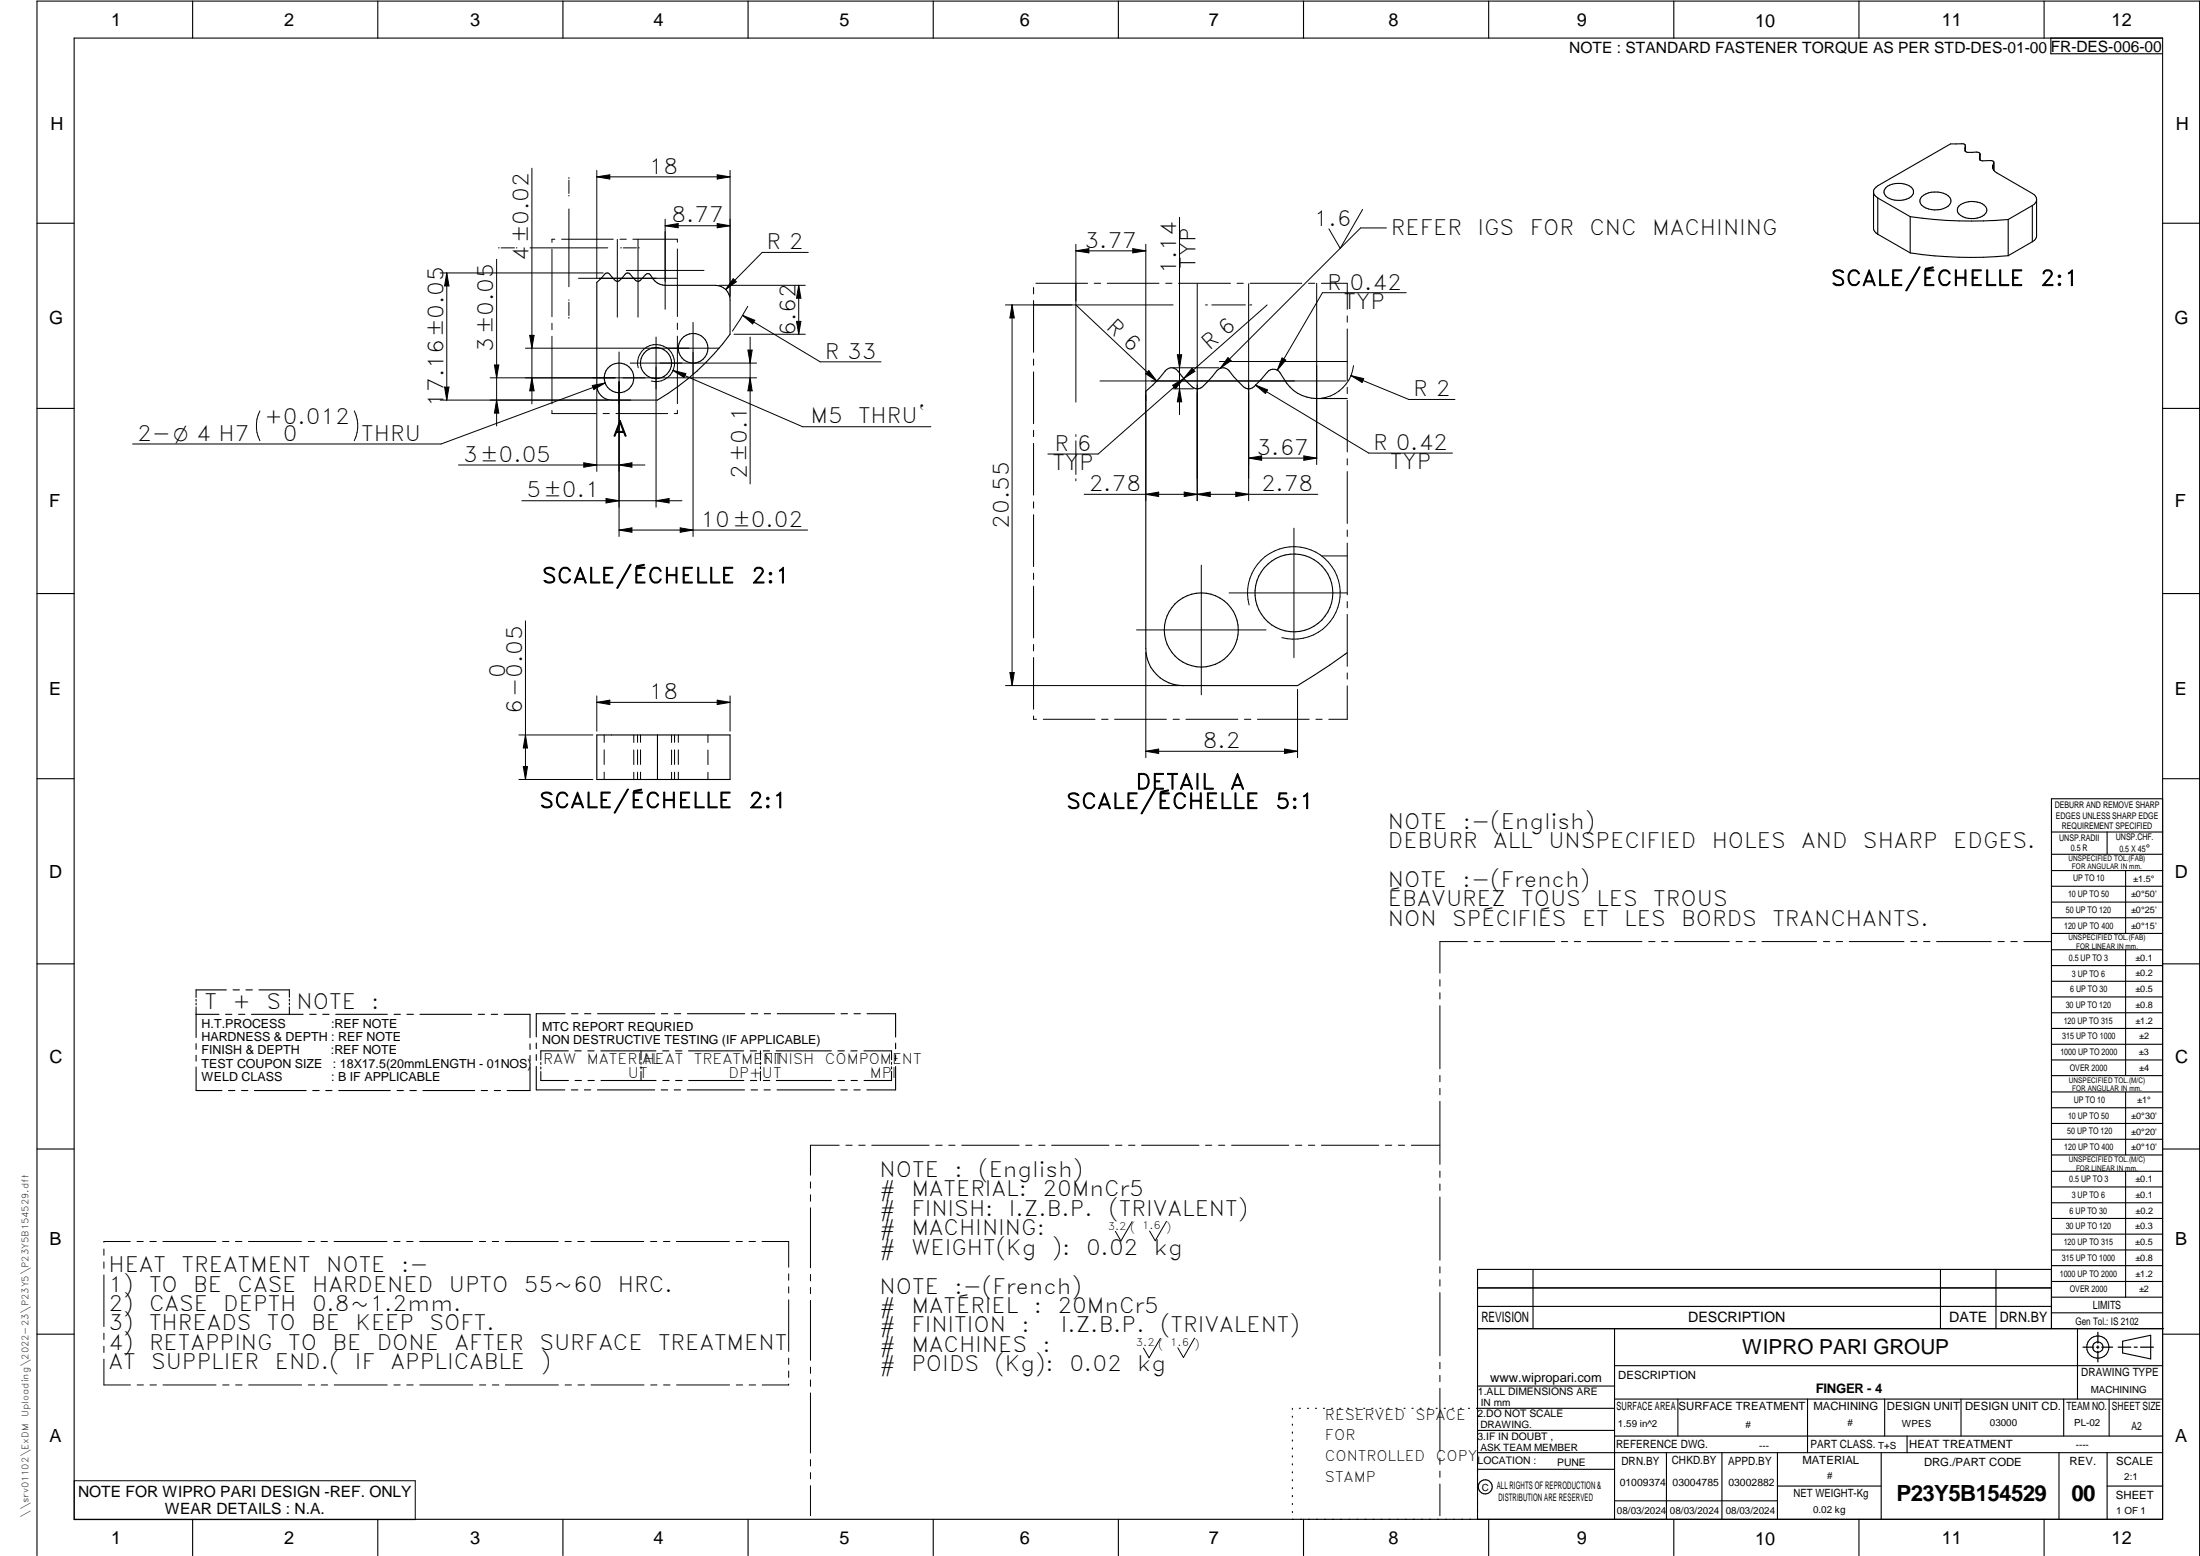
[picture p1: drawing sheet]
<svg xmlns="http://www.w3.org/2000/svg" width="594mm" height="420mm" viewBox="0 0 594 420" stroke-linecap="round" stroke-linejoin="round" font-family="sans-serif">
<g fill="none" stroke="#000" stroke-width=".3">
<path d="M20 10.3h564v400h-564zM52 .3v10M102 .3v10M152 .3v10M202 .3v10M252 .3v10M302 .3v10M352 .3v10M402 .3v10M452 .3v10M502 .3v10M552 .3v10"/>
<path d="M553.8 10.3v4.2h30.2M530.7 39.3v1.6M505.9 51.8v9.8a2.03 2.03 0 0 0 1.2 1.6M505.9 51.8a2.03 2.03 0 0 0 1.2 1.7M507.1 53.5l8.7 5M507.1 53.5v9.7M509.2 50.7a5.7 5.7 0 0 1 7.2 .2 1.71 1.71 0 0 1-.9 2.6 6.1 6.1 0 0 1-6.3-.6 1.49 1.49 0 0 1 0-2.2zM515.8 58.5a115.1 115.1 0 0 0 26.5 .8M515.8 58.5v9.8M519 53.1a6 6 0 0 1 7.5 .2 1.78 1.78 0 0 1-1 2.7 5.8 5.8 0 0 1-6.9-1 1.55 1.55 0 0 1 .4-1.9zM529 55.6a5.6 5.6 0 0 1 7.2 .2 1.68 1.68 0 0 1-.9 2.6 5.4 5.4 0 0 1-6.6-1 1.6 1.6 0 0 1 .3-1.8zM530.7 40.9a3.8 3.8 0 0 0 3 .2 .74 .74 0 0 1 1 .5"/>
<path d="M530.7 40.9v-1.5a.74 .74 0 0 0-.9-.6l-3.1 .1-19.6 11.3a2.03 2.03 0 0 0-1.2 1.6M534.7 41.6v1.6M534.7 43.2l.6 .2 2.2-.1 .7 .2 .2 .2v2.3M538.1 44.7v.7M538.1 44.7v.9l.3 .4M538.4 44l-.3 .7M538.4 46l.8 .7 9.6 5.5a1.9 1.9 0 0 1 1.1 1.6M538.4 43.9v2.1M542.3 59.3v9.7M548.8 55.5l-6.5 3.8M548.8 55.5v9.8M549.9 53.8v9.9a1.9 1.9 0 0 1-1.1 1.6"/>
<path d="M549.9 53.8a2.03 2.03 0 0 1-1.1 1.7M10 60.3h10M163.3 74a.85 .85 0 0 1 1.3 0l1.6 1.8 .7 .1 .4-.1 1.5-1.8a.85 .85 0 0 1 1.4 0l1.5 1.8 .4 .1 .7-.1 1.5-1.6a.83 .83 0 0 1 1.4 .1 4.5 4.5 0 0 0 3.9 2.7h13.6a3.9 3.9 0 0 1 3.9 4v9.3a64.9 64.9 0 0 1-19.6 17.7h-12.3a4 4 0 0 1-4-3.9v-27.9zM507.1 63.2l8.7 5.1M515.8 68.3a109.1 109.1 0 0 0 26.5 .7M548.8 65.3l-6.5 3.7M584 60.3h10M10 110.3h10M363.8 107.6h-8.2a10.1 10.1 0 0 1-8.1-4.1l-1.8-2.8a2.12 2.12 0 0 0-3.5-.2l-3.6 3.9a2.04 2.04 0 0 1-2.8 0l-2.7-2.7a3.5 3.5 0 0 0-3.1-2.4 4.2 4.2 0 0 0-2.6 2.4l-1.3 1.4a3.4 3.4 0 0 1-3.1 1.9l-.6-.2a25.7 25.7 0 0 1-4.7-5 2.06 2.06 0 0 0-3 .4l-3.4 3.8-1.9 1.7v69.4a10 10 0 0 0 10 10h31l8.6-5.5 4.8-3.4M584 110.3h10M10 160.3h10M584 160.3h10"/>
<path d="M161.2 198.5h35.9v12h-35.9zM177.5 198.5v12M10 210.3h10M584 215.7h-30v143.1M584 210.3h10M554 224.7h30M554 230.7h30M554 235.1h30M554 239.3h30M569 224.7v6M574 235.1v17M554 243.6h30"/>
<path d="M554 247.8h30M554 252.1h30M554 256.5h30M574 256.5v33.9M10 260.3h10M53 269.9v.4M53 270.9v.5M53 271.9v8.3M53 273.9h6.1M60.9 273.9h1.7M61.1 267.3h-8.1v2M62.9 267.3h1.7"/>
<path d="M64.4 273.9h1.7M66.4 267.3h1.7M67.9 273.9h14M69.9 267.3h8.2v2M78.1 269.8v.5M78.1 270.8v.5M78.1 271.9v2M83.6 273.9h1.8M87.2 273.9h1.7M90.7 273.9h13.9M106.4 273.9h1.7M109.9 273.9h1.7"/>
<path d="M113.4 273.9h14M129.2 273.9h1.6M132.7 273.9h1.7M136.1 273.9h7v6.3M152.6 273.7h-7.8v6.3M154.3 273.7h1.8M157.9 273.7h1.6M161.4 273.7h15.4M178.6 273.7h1.7M182.1 273.7h1.7M185.6 273.7h15.5M202.9 273.7h1.7"/>
<path d="M206.4 273.7h1.7M209.9 273.7h15.4M227.1 273.7h1.7M230.6 273.7h1.7M234.1 273.7h7.7v6.3M554 260.7h30M554 265h30M554 269.2h30M554 273.5h30M554 277.7h30M584 260.3h10M53 281.8v1.5"/>
<path d="M53 284.9v1.6M53 288.1v6.4h6.9M61.7 294.5h1.7M65.2 294.5h1.7M68.7 294.5h14M84.4 294.5h1.8M88 294.5h1.7M91.5 294.5h13.9M107.2 294.5h1.7M110.7 294.5h1.7M114.2 294.5h14M130 294.5h1.6"/>
<path d="M133.5 294.5h1.7M143.1 281.9v1.5M143.1 285v1.6M143.1 288.2v6.3h-6.2M144.8 281.6v1.6M144.8 284.8v1.5M144.8 288v6.3h7.7M146 289.3v2.5h7.5M146 286.9v.5M146 288.1v.6M153.5 283.8h-7.5v2.4M154.3 294.3h1.7"/>
<path d="M155.2 283.8h1.8M155.3 291.8h1.7M157.8 294.3h1.7M158.7 283.8h1.7M158.8 291.8h1.7M161.3 294.3h15.5M162.3 283.8h14.8M162.3 291.8h14.9M173.1 283.8v2.4M173.1 286.9v.5M173.1 288.1v.5M173.1 289.3v2.5"/>
<path d="M178.6 294.3h1.7M178.9 283.8h1.7M179 291.8h1.7M182.1 294.3h1.7M182.4 283.8h1.7M182.4 291.8h1.8M185.6 294.3h15.4M185.9 283.8h14.9M186 291.8h14.9M202.6 283.8h1.7M202.6 291.8h1.7M202.8 294.3h1.7"/>
<path d="M205.4 283.8v2.4M205.4 286.9v.5M205.4 288.1v.5M205.4 289.3v2.5M206.1 283.8h1.7M206.2 291.8h1.7M206.3 294.3h1.7M209.6 283.8h14.9M209.6 291.8h14.9M209.8 294.3h15.5M226.3 283.8h1.7M226.3 291.8h1.7"/>
<path d="M227.1 294.3h1.7M229.8 283.8h1.7M229.8 291.8h1.7M230.6 294.3h1.7M233.3 283.8h7.4v2.4M240.7 286.9v.5M240.7 288.1v.5M240.7 289.3v2.5h-7.4M241.8 281.7v1.5M241.8 284.8v1.6M241.8 288v6.3h-7.7M554 282h30"/>
<path d="M554 286.2h30M554 290.4h30M554 294.9h30M554 299.1h30M574 294.9v17M10 310.3h10M554 303.4h30M554 307.6h30M554 311.9h30M554 316.3h30M574 316.3v34M584 310.3h10"/>
<path d="M554 320.5h30M554 324.8h30M554 329h30M554 333.2h30M554 337.5h30M399 358.8h185.2M399 352.8h155M399 347.8h155M414 342.8v16M436 358.8v51.5M524 342.8v16M539 342.8v16"/>
<path d="M554 341.8h30M554 346h30M554 350.3h30M554 354.5h30M554 342.8h-155v67.5M561 358.8v19M10 360.3h10M399 374.3h37M436 377.8h148M453.1 377.8v10M488.1 377.8v14.5M508.9 377.8v10"/>
<path d="M529.5 377.8v10M557.3 377.8v10M569.5 377.8v10M573.2 362.2l7.6-1.6v6.3l-7.6-1.6zM584 368.8h-148M584 360.3h10M349 380.3v.3M349 382.4v.3M349 384.6v.3M349 386.7v.3M349 388.8v.3M349 391v.3"/>
<path d="M349 393.1v.3M349 395.3v.3M349 397.4v.3M349 399.5v.3M350.9 380.3h.2M353.1 380.3h.2M355.2 380.3h.3M357.4 380.3h.3M359.6 380.3h.3M361.7 380.3h.3M363.9 380.3h.3M366.1 380.3h.3"/>
<path d="M368.3 380.3h.2M370.4 380.3h.3M372.6 380.3h.3M374.8 380.3h.3M376.9 380.3h.4M379.1 380.3h.3M381.3 380.3h.3M383.4 380.3h.4M385.6 380.3h.3M387.8 380.3h.3M390 380.3h.3M392.2 380.3h.3"/>
<path d="M394.3 380.3h.3M396.5 380.3h.3M398.7 380.3h37.3M399 396.7h37M399 392.3h185M399 386.2h37M436 387.8h148M450 392.3v18M465 392.3v18M480 392.3v18M508 392.3v18M515 387.8v4.5"/>
<path d="M556 392.3v18M569 392.3v18M52 410.3v9.7M102 410.3v9.7M152 410.3v9.7M202 410.3v9.7M252 410.3v9.7M302 410.3v9.7M349 401.7v.3M349 403.8v.4M349 406v.3M349 408.1v.3"/>
<path d="M352 410.3v9.7M402 410.3v9.7M436 405.3h44M452 410.3v9.7M480 401.3h28M502 410.3v9.7M552 410.3v9.7M569 401.3h15M10 420v-419.7h584v419.7"/>
<circle cx="177.1" cy="98" r="4.2"/>
<circle cx="187.2" cy="94" r="4"/>
<circle cx="167.2" cy="102" r="4"/>
<circle cx="324.4" cy="170.1" r="10"/>
<circle cx="349.4" cy="160.1" r="10.5"/>
<circle cx="566.5" cy="363.7" r="1.39"/>
<circle cx="566.5" cy="363.8" r="3"/>
<circle cx="401.1" cy="401.5" r="1.9"/>
</g>
<g fill="none" stroke="#000" stroke-width=".27">
<path d="M143.6 45.4v63.7M153.6 47.9v.3M153.6 48.6v3.6M153.6 52.7v.2M153.6 56.4v21M161.2 46v29.2M161.2 47.8l3.5-.6v1.1zM161.2 47.8h35.9M179.6 59.2v24.3M193.7 47.2l3.4 .6-3.4 .5zM197.1 46v34M318.5 58.7v53.3"/>
<path d="M368 56.6l-6.1 10.5-3-5.3M118.9 73.7h44M120.6 73.7v34.3M120.6 73.7l.6 3.5h-1.1zM134.1 70v45M134.6 66.9h.2M135.3 66.9h3.6M139.4 66.9h.2M143.1 66.9h21M149 67.3v18.2M149.9 64.6h-.9v.8M151.7 64.6h13.9"/>
<path d="M156.2 75.1h26.6M166.7 64.6v21M167.4 64.6h1.7M167.6 66.9h.2M168.3 66.9h3.6M169.1 73h21M170.9 64.6h12v.8M172.3 64.6v21M172.4 66.9h.2M179.6 61h17.5M179.6 61l3.5-.6v1.1zM182.9 67.2v18.3"/>
<path d="M193.7 60.4l3.4 .6-3.4 .5zM194.2 77h23.3M198 75.3l.8 .8-2.8 2.1zM215.7 77l.6 3.5h-1.2zM215.7 77v13.3M218.3 68.2h-12.5l-9.8 10M279.1 77.6v1.8M279.7 76.5h14M290.5 66v42.6M290.5 67.7l3.5-.6v1.2zM290.5 67.7h18.9M295.5 76.5h1.7"/>
<path d="M299 76.5h14M305.9 67.1l3.5 .6-3.5 .6zM309.4 66v69.2M314.8 76.5h1.7M318.3 76.5h14M323.3 76.6v58.6M334 76.5h1.7M337.2 76.6v58.6M337.6 76.5h13.9M353.3 76.5h1.7M355.6 76.5v48.9M356.8 76.5h7v7"/>
<path d="M374.4 61.6h-7l-37.9 37.8M379.7 79h-22.6l-12.2 20.9M133.5 98.6h1.2l-.6 3.4zM143 90.6h1.2l-.6 3.4zM149 87.3v1.7M149 90.8v18.3M153.6 80.9v.2M153.6 81.6v3.6M153.6 85.7v.2M167.2 95v49.9M170.2 98h34.1M172.3 99.3a5 5 0 0 1 4.5-6.3 5 5 0 0 1 5.4 5.5 5 5 0 0 1-6.4 4.4"/>
<path d="M177.2 91v45.9M182.9 87.2v1.8M182.9 90.8v18.2M187.1 87v57.9M194.2 94h-52.3M198.2 90.3h19.3M200.6 85.2l20.9 12.5h16.4M200.6 85.2l3.2 1.3-.6 1zM201.9 82.7l-4.1 6.7M202 94.5h1.1l-.5 3.5zM202.6 91v39.7M215.1 86.8h1.2l-.6 3.5z"/>
<path d="M273.3 82.3v102.8M273.3 82.3l.6 3.6h-1.2zM279.1 81.2v13.9M279.1 96.9v1.7M290.5 82.3l21.9 20.6M316.8 82.3h-45.3M316.8 99.3h12.4M317.9 95.8h1.2l-.6 3.5zM321.9 99.4l.8 .9-3 1.9zM325.5 82.3h.5M327.2 82.3h9.1M329.3 97.6h34.5"/>
<path d="M331.6 96.6l.8 .8-2.9 2zM337.5 82.3h.5M342.2 82.3l-22.5 19.9M346.2 96.6l1 .6-2.3 2.7zM363.8 85.3v1.7M363.8 88.8v14M365.5 98.7a10 10 0 0 1-8.9 8.9M70.2 111a9 9 0 0 0 0 8M95.7 111a9 9 0 0 1 0 8M118.9 108h51.4M120.1 104.5h1.1l-.6 3.5zM134.1 108l.6 3.5h-1.2z"/>
<path d="M143.6 102l.6 3.5h-1.2zM149 110.8v.9h12M159.9 104.1l3.5-.7-3 1.8zM161.2 105.1v22.2M162.8 111.7h1.7M163.4 103.4l-44.3 16.5h-83.3M166.3 111.7h14M181.7 100l35 15.2h34.7M181.7 100l3.5 .9-.5 1zM182.9 110.8v.9h-.8M202.6 102l.5 3.5h-1.1zM204.3 102h-71.9"/>
<path d="M279.1 100.4v14M279.1 116.2v1.7M279.1 119.7v14M290.5 117.3v.6M290.5 119v9.1M297 102.9h66.5M310.2 100.1l2.2 2.8-3-2zM316.6 104.1l3.1-1.9-2.2 2.7zM316.8 105h5.4M318.5 105l.6 3.5h-1.2zM319.7 102.2l-23.2 20.4h-13.6M339 104l30.6 18.3h22.6"/>
<path d="M339 104l3.3 1.3-.6 1zM363.8 104.6v1.7M363.8 108.1v13.9M364.8 101.4l15.6 6.5h12.5M364.8 101.4l3.5 .8-.5 1.1zM123.8 125.6h50.4M140.9 135.2h43.2M157.6 125l3.6 .6-3.6 .6zM163.7 134.6l3.5 .6-3.5 .6zM167.2 125.6l3.4-.6v1.2zM177.2 135.2l3.5-.6v1.2zM279.1 135.5v1.7"/>
<path d="M279.1 139v14M290.5 129.3v.5M292.8 133.5h63M309.4 133.5l3.5-.6v1.2zM319.8 132.9l7 1.2v-1.2l-7 1.2zM333.7 132.9l3.5 .6-3.5 .6zM337.2 123.7h18.4M337.2 123.7l3.5-.6v1.2zM352.1 123.1l3.5 .6-3.5 .6zM363.8 123.9v1.7M363.8 127.3v14.1M167.2 143.1l3.4-.6v1.2z"/>
<path d="M167.2 143.1h50.9M183.7 142.5l3.4 .6-3.4 .6zM279.1 154.8v1.7M279.1 158.3v14M324.4 152.6v35M349.4 142.6v35M356.9 150.1h6.9M363.8 143.1v1.8M363.8 146.6v14M141.9 167.6v42.9M279.1 174v1.8M279.1 177.5v14"/>
<path d="M306.9 170.1h35M309.4 176.1v28.5M331.9 160.1h31.9M337.3 163.4a12.5 12.5 0 0 1 10.9-15.8 12.5 12.5 0 0 1 13.6 13.6 12.5 12.5 0 0 1-15.6 11M363.8 162.4v1.7M363.8 165.9v14M140.1 198.5h20M141.9 198.5l.5 3.5h-1.1zM161.2 189.7l3.5-.6v1.1zM161.2 187.9v9.5M161.2 189.7h35.9M163.1 198.5v1.9"/>
<path d="M171.1 198.5v2M172.2 198.5v1.9M173 198.5v1.9M181.3 198.5v2M182.2 198.5v1.9M183.2 198.5v1.9M191.2 198.5v2M193.7 189.1l3.4 .6-3.4 .5zM197.1 187.9v9.5M271.5 185.1h48.2M272.7 181.6h1.2l-.6 3.5zM279.1 193.3v.9h.8"/>
<path d="M281.7 194.2h14M297.5 194.2h1.7M301 194.2h14M316.8 194.2h1.7M320.2 194.2h14.1M336 194.2h1.8M339.5 194.2h14M350.4 186.1v18.5M355.3 194.2h1.7M363.8 185.2v9h-5M363.8 181.7v1.7M140.1 210.5h20"/>
<path d="M141.3 207h1.1l-.5 3.5zM163.1 202.5v3.9M163.1 208.5v2M171.1 202.5v4M171.1 208.5v2M172.2 202.5v3.9M172.2 208.5v2M173 202.5v3.9M173 208.5v2M181.3 202.5v4M181.3 208.5v2M182.2 202.5v3.9"/>
<path d="M182.2 208.5v2M183.2 202.5v3.9M183.2 208.5v2M191.2 202.5v4M191.2 208.5v2M309.4 202.9l3.5-.6v1.2zM309.4 202.9h41M346.9 202.3l3.5 .6-3.5 .6zM396.2 254.3h-7.4v8.5M398.1 254.3h1.6M401.5 254.3h1.8M405 254.3h14.8"/>
<path d="M421.6 254.3h1.7M425.1 254.3h1.7M428.6 254.3h14.8M445.2 254.3h1.7M448.7 254.3h1.7M452.2 254.3h14.8M468.8 254.3h1.7M472.3 254.3h1.7M475.8 254.3h14.8M492.4 254.3h1.7M495.8 254.3h1.8M499.4 254.3h14.7"/>
<path d="M516 254.3h1.6M519.4 254.3h1.8M522.9 254.3h14.8M539.5 254.3h1.7M543 254.3h1.7M546.5 254.3h7.4M388.8 264.5v1.8M388.8 268.1v1.6M388.8 271.6v17M388.8 290.4v1.7M388.8 293.9v1.7M388.8 297.4v17"/>
<path d="M218.9 319.2v1.6M226.6 309.2h-7.7v8.1M228.4 309.2h1.7M231.9 309.2h1.7M235.4 309.2h15.5M252.7 309.2h1.7M256.2 309.2h1.7M259.7 309.2h15.5M277 309.2h1.7M280.5 309.2h1.7M284 309.2h15.5M301.2 309.2h1.8"/>
<path d="M304.8 309.2h1.7M308.3 309.2h15.5M325.5 309.2h1.7M329.1 309.2h1.6M332.6 309.2h15.4M349.8 309.2h1.7M353.3 309.2h1.7M356.8 309.2h15.5M374.1 309.2h1.7M377.6 309.2h1.7M381.1 309.2h7.7M388.8 316.2v1.7"/>
<path d="M388.8 319.7v1.7M28.1 337.3v1.7M35.2 335.2h-7.1v.2M37 335.2h1.7M40.5 335.2h1.7M44 335.2h14.3M60.1 335.2h1.7M63.6 335.2h1.7M67.1 335.2h14.3M83.2 335.2h1.7M86.7 335.2h1.7M90.2 335.2h14.3"/>
<path d="M106.3 335.2h1.7M109.8 335.2h1.7M113.3 335.2h14.3M129.4 335.2h1.7M132.9 335.2h1.8M136.4 335.2h14.3M152.6 335.2h1.7M156 335.2h1.8M159.5 335.2h14.4M175.7 335.2h1.7M179.1 335.2h1.8M182.7 335.2h14.3"/>
<path d="M198.8 335.2h1.7M202.3 335.2h1.7M205.8 335.2h7.2v7M218.9 322.6v1.8M218.9 326.1v16.2M305.7 329.9l-3 5.2-1.5-2.6M315 329.8l-3.1 5.2-1.5-2.6M388.8 323.2v17.1M28.1 340.7v1.8M28.1 344.3v13.9M213 344v1.7M213 347.5v1.7"/>
<path d="M213 351v13.9M218.9 344.1v1.8M218.9 347.6v1.7M218.9 351.2v16.1M388.8 342.1v1.6M388.8 345.6v1.7M388.8 349v17.1M28.1 367v7h7.1M28.1 360v1.7M28.1 363.5v1.7M37 374h1.7M40.5 374h1.7"/>
<path d="M44 374h14.3M60.1 374h1.7M63.6 374h1.8M67.1 374h14.3M83.3 374h1.7M86.7 374h1.8M90.2 374h14.4M106.4 374h1.7M109.8 374h1.8M113.4 374h14.3M129.5 374h1.7M133 374h1.7"/>
<path d="M136.5 374h14.3M152.6 374h1.7M156.1 374h1.7M159.6 374h14.3M175.7 374h1.7M179.2 374h1.7M182.7 374h14.3M198.8 374h1.7M202.3 374h1.7M213 366.7v1.7M213 370.2v1.7M213 373.7v.3h-7.2"/>
<path d="M218.9 369.1v1.7M218.9 372.6v1.8M218.9 376.1v16.2M313.3 361.4l-3 5.2-1.5-2.6M322.6 361.3l-3 5.3-1.6-2.7M388.8 367.9v1.7M388.8 371.4v1.7M388.8 374.9v17M20.1 399.8h92v10.5h-92zM218.9 394.1v1.8M218.9 397.6v1.7M388.8 393.7v1.7"/>
<path d="M388.8 397.2v1.7M218.9 401.2v8.1M388.8 400.7v8.6"/>
</g>
<path d="M566.5 359.7v3M562.5 363.8h2.9M566.1 363.8h.7M566.5 363.4v.7M566.5 364.9v2.8M567.6 363.8h2.9M572 363.8h3.4M576.3 363.8h.8M578 363.8h3.5" fill="none" stroke="#000" stroke-width=".34"/>
<g fill="#000">
<path d="M161.2 47.8l3.5-.6v1.1zM193.7 47.2l3.4 .6-3.4 .5zM120.6 73.7l.6 3.5h-1.1zM179.6 61l3.5-.6v1.1zM193.7 60.4l3.4 .6-3.4 .5zM198 75.3l.8 .8-2.8 2.1zM290.5 67.7l3.5-.6v1.2zM305.9 67.1l3.5 .6-3.5 .6zM133.5 98.6h1.2l-.6 3.4zM143 90.6h1.2l-.6 3.4zM202 94.5h1.1l-.5 3.5zM200.6 85.2l3.2 1.3-.6 1z"/>
<path d="M215.1 86.8h1.2l-.6 3.5zM215.7 77l.6 3.5h-1.2zM273.3 82.3l.6 3.6h-1.2zM317.9 95.8h1.2l-.6 3.5zM321.9 99.4l.8 .9-3 1.9zM331.6 96.6l.8 .8-2.9 2zM346.2 96.6l1 .6-2.3 2.7zM120.1 104.5h1.1l-.6 3.5zM134.1 108l.6 3.5h-1.2zM143.6 102l.6 3.5h-1.2zM159.9 104.1l3.5-.7-3 1.8zM181.7 100l3.5 .9-.5 1z"/>
<path d="M202.6 102l.5 3.5h-1.1zM310.2 100.1l2.2 2.8-3-2zM316.6 104.1l3.1-1.9-2.2 2.7zM318.5 105l.6 3.5h-1.2zM339 104l3.3 1.3-.6 1zM364.8 101.4l3.5 .8-.5 1.1zM157.6 125l3.6 .6-3.6 .6zM163.7 134.6l3.5 .6-3.5 .6zM167.2 125.6l3.4-.6v1.2zM177.2 135.2l3.5-.6v1.2zM309.4 133.5l3.5-.6v1.2zM319.8 132.9l3.5 .6-3.5 .6z"/>
<path d="M323.3 133.5l3.5-.6v1.2zM333.7 132.9l3.5 .6-3.5 .6zM337.2 123.7l3.5-.6v1.2zM352.1 123.1l3.5 .6-3.5 .6zM167.2 143.1l3.4-.6v1.2zM183.7 142.5l3.4 .6-3.4 .6zM161.2 189.7l3.5-.6v1.1zM193.7 189.1l3.4 .6-3.4 .5zM272.7 181.6h1.2l-.6 3.5zM141.3 207h1.1l-.5 3.5zM141.9 198.5l.5 3.5h-1.1zM309.4 202.9l3.5-.6v1.2z"/>
<path d="M346.9 202.3l3.5 .6-3.5 .6z"/>
</g>
<g font-size="6">
<text x="512.1" y="405.2">P23Y5B154529</text>
<text x="559.4" y="405.2">00</text>
</g>
<g font-size="5.7">
<text x="175.2" y="46.9">18</text>
<text x="181.3" y="60.1">8.77</text>
<text x="354.8" y="61">1.6</text>
<text x="375.6" y="63.3">REFER</text>
<text x="399" y="63.3">IGS</text>
<text x="413.1" y="63.3">FOR</text>
<text x="429.3" y="63.3">CNC</text>
<text x="446.2" y="63.3">MACHINING</text>
<text x="142.7" y="70.4" transform="rotate(-90 142.7 70.4)">4±0.02</text>
<text x="207" y="67.3">R 2</text>
<text x="292.9" y="66.8">3.77</text>
<text x="317.6" y="74" transform="rotate(-90 317.6 74)">1.14</text>
<text x="322.9" y="72.6" transform="rotate(-90 322.9 72.6)">TYP</text>
<text x="494.4" y="77.1">SCALE/ÉCHELLE</text>
<text x="550.9" y="77.1">2:1</text>
<text x="358.3" y="78.2">R 0.42</text>
<text x="362.8" y="83.4">TYP</text>
<text x="298.4" y="88.6" transform="rotate(43 298.4 88.6)">R 6</text>
<text x="133.2" y="95" transform="rotate(-90 133.2 95)">3±0.05</text>
<text x="214.8" y="90.7" transform="rotate(-90 214.8 90.7)">6.62</text>
<text x="326.6" y="94.9" transform="rotate(-41 326.6 94.9)">R 6</text>
<text x="222.7" y="96.9">R 33</text>
<text x="381.6" y="107">R 2</text>
<text x="119.8" y="109.8" transform="rotate(-90 119.8 109.8)">17.16±0.05</text>
<text x="37" y="119">2-O 4 H7</text>
<text x="71.4" y="114.4">+0.012</text>
<text x="76.4" y="119">0</text>
<text x="97.6" y="119">THRU</text>
<text x="165.4" y="117.8">A</text>
<text x="218.9" y="114.3">M5</text>
<text x="231.7" y="114.3">THRU`</text>
<text x="125" y="124.7">3±0.05</text>
<text x="284.7" y="121.7">R 6</text>
<text x="339.3" y="122.8">3.67</text>
<text x="370.8" y="121.5">R 0.42</text>
<text x="201.7" y="129.5" transform="rotate(-90 201.7 129.5)">2±0.1</text>
<text x="284.2" y="127">TYP</text>
<text x="375.3" y="126.7">TYP</text>
<text x="142.1" y="134.3">5±0.1</text>
<text x="294" y="132.6">2.78</text>
<text x="340.5" y="132.6">2.78</text>
<text x="189.2" y="142.2">10±0.02</text>
<text x="272.4" y="142.7" transform="rotate(-90 272.4 142.7)">20.55</text>
<text x="146.3" y="157.4">SCALE/ÉCHELLE</text>
<text x="202.9" y="157.4">2:1</text>
<text x="136.4" y="183" transform="rotate(-90 136.4 183)">0</text>
<text x="175.2" y="188.8">18</text>
<text x="141" y="192.8" transform="rotate(-90 141 192.8)">6-0.05</text>
<text x="324.8" y="202">8.2</text>
<text x="306.7" y="213.1">DETAIL</text>
<text x="332.2" y="213.1">A</text>
<text x="145.6" y="218.1">SCALE/ÉCHELLE</text>
<text x="202.2" y="218.1">2:1</text>
<text x="287.9" y="218.4">SCALE/ÉCHELLE</text>
<text x="344.4" y="218.4">5:1</text>
<text x="374.8" y="223.7">NOTE</text>
<text x="395" y="223.7">:-(English)</text>
<text x="374.8" y="229">DEBURR</text>
<text x="403.2" y="229">ALL</text>
<text x="418.1" y="229">UNSPECIFIED</text>
<text x="462.2" y="229">HOLES</text>
<text x="486.4" y="229">AND</text>
<text x="503" y="229">SHARP</text>
<text x="527.4" y="229">EDGES.</text>
<text x="374.8" y="239.5">NOTE</text>
<text x="395" y="239.5">:-(French)</text>
<text x="374.8" y="244.8">ÉBAVUREZ</text>
<text x="410.8" y="244.8">TOUS</text>
<text x="431.1" y="244.8">LES</text>
<text x="446.4" y="244.8">TROUS</text>
<text x="374.8" y="250">NON</text>
<text x="392.1" y="250">SPÉCIFIÉS</text>
<text x="427.2" y="250">ET</text>
<text x="438.6" y="250">LES</text>
<text x="454" y="250">BORDS</text>
<text x="478.6" y="250">TRANCHANTS.</text>
<text x="55.2" y="272.5">T</text>
<text x="62.8" y="272.5">+</text>
<text x="72" y="272.5">S</text>
<text x="80.1" y="272.5">NOTE</text>
<text x="100.3" y="272.5">:</text>
<text x="237.5" y="317.8">NOTE</text>
<text x="257.7" y="317.8">:</text>
<text x="264.1" y="317.8">(English)</text>
<text x="237.5" y="323">#</text>
<text x="246.1" y="323">MATERIAL:</text>
<text x="281.5" y="323">20MnCr5</text>
<text x="237.5" y="328.3">#</text>
<text x="246.1" y="328.3">FINISH:</text>
<text x="272.4" y="328.3">I.Z.B.P.</text>
<text x="299.3" y="328.3">(TRIVALENT)</text>
<text x="237.5" y="333.5">#</text>
<text x="246.1" y="333.5">MACHINING:</text>
<text x="237.5" y="338.8">#</text>
<text x="246.1" y="338.8">WEIGHT(Kg</text>
<text x="284" y="338.8">):</text>
<text x="293.3" y="338.8">0.02</text>
<text x="311.6" y="338.8">kg</text>
<text x="29.3" y="343.5">HEAT</text>
<text x="49" y="343.5">TREATMENT</text>
<text x="88.1" y="343.5">NOTE</text>
<text x="108.3" y="343.5">:-</text>
<text x="29.3" y="348.7">1)</text>
<text x="29.3" y="354">2)</text>
<text x="40.3" y="348.7">TO</text>
<text x="40.3" y="354">CASE</text>
<text x="52.2" y="348.7">BE</text>
<text x="60.3" y="354">DEPTH</text>
<text x="64.2" y="348.7">CASE</text>
<text x="84.3" y="354">0.8~1.2mm.</text>
<text x="84.3" y="348.7">HARDENED</text>
<text x="121.2" y="348.7">UPTO</text>
<text x="141.5" y="348.7">55~60</text>
<text x="166.9" y="348.7">HRC.</text>
<text x="237.5" y="349.3">NOTE</text>
<text x="257.7" y="349.3">:-(French)</text>
<text x="29.3" y="359.2">3)</text>
<text x="40.3" y="359.2">THREADS</text>
<text x="72.1" y="359.2">TO</text>
<text x="84" y="359.2">BE</text>
<text x="96" y="359.2">KEEP</text>
<text x="116" y="359.2">SOFT.</text>
<text x="237.5" y="354.5">#</text>
<text x="237.5" y="359.8">#</text>
<text x="246.1" y="359.8">FINITION</text>
<text x="246.1" y="354.5">MATÉRIEL</text>
<text x="275.8" y="359.8">:</text>
<text x="279.2" y="354.5">:</text>
<text x="285.6" y="354.5">20MnCr5</text>
<text x="286.4" y="359.8">I.Z.B.P.</text>
<text x="313.3" y="359.8">(TRIVALENT)</text>
<text x="29.3" y="364.5">4)</text>
<text x="40.3" y="364.5">RETAPPING</text>
<text x="77.8" y="364.5">TO</text>
<text x="89.8" y="364.5">BE</text>
<text x="101.7" y="364.5">DONE</text>
<text x="122.7" y="364.5">AFTER</text>
<text x="145.7" y="364.5">SURFACE</text>
<text x="177.7" y="364.5">TREATMENT</text>
<text x="237.5" y="365">#</text>
<text x="246.1" y="365">MACHINES</text>
<text x="281.5" y="365">:</text>
<text x="29.3" y="369.7">AT</text>
<text x="40.8" y="369.7">SUPPLIER</text>
<text x="74.2" y="369.7">END.(</text>
<text x="95.9" y="369.7">IF</text>
<text x="105.5" y="369.7">APPLICABLE</text>
<text x="146" y="369.7">)</text>
<text x="237.5" y="370.3">#</text>
<text x="246.1" y="370.3">POIDS</text>
<text x="268.5" y="370.3">(Kg):</text>
<text x="288.8" y="370.3">0.02</text>
<text x="307.1" y="370.3">kg</text>
</g>
<text font-size="5.6" x="470.5" y="365.5">WIPRO PARI GROUP</text>
<g font-size="4.9">
<text x="30" y="6.9">1</text>
<text x="76.7" y="6.9">2</text>
<text x="127" y="6.9">3</text>
<text x="176.5" y="6.9">4</text>
<text x="226.7" y="6.9">5</text>
<text x="275.4" y="6.9">6</text>
<text x="326.4" y="6.9">7</text>
<text x="375" y="6.9">8</text>
<text x="425.8" y="6.9">9</text>
<text x="473.9" y="7.3">10</text>
<text x="524.3" y="6.9">11</text>
<text x="570.2" y="6.9">12</text>
<text x="13.6" y="35.1">H</text>
<text x="587.6" y="35.1">H</text>
<text x="13.2" y="87.5">G</text>
<text x="587.2" y="87.5">G</text>
<text x="13.2" y="137">F</text>
<text x="587.2" y="137">F</text>
<text x="13.2" y="187.6">E</text>
<text x="587.2" y="187.6">E</text>
<text x="13.2" y="237">D</text>
<text x="587.2" y="237">D</text>
<text x="13.4" y="287.1">C</text>
<text x="587.4" y="287.1">C</text>
<text x="13.4" y="336.2">B</text>
<text x="587.4" y="336.2">B</text>
<text x="13.4" y="389.3">A</text>
<text x="587.4" y="389.3">A</text>
<text x="30" y="416.9">1</text>
<text x="76.7" y="416.9">2</text>
<text x="127" y="416.9">3</text>
<text x="176.5" y="416.9">4</text>
<text x="226.7" y="416.9">5</text>
<text x="275.4" y="416.9">6</text>
<text x="326.4" y="416.9">7</text>
<text x="375" y="416.9">8</text>
<text x="425.8" y="416.9">9</text>
<text x="473.9" y="417.3">10</text>
<text x="524.3" y="416.9">11</text>
<text x="570.2" y="416.9">12</text>
</g>
<g font-size="4.2">
<text x="423.7" y="14.3">NOTE : STANDARD FASTENER TORQUE AS PER STD-DES-01-00</text>
<text x="553.8" y="14">FR-DES-006-00</text>
<text x="21.1" y="404.3">NOTE FOR WIPRO PARI DESIGN -REF. ONLY</text>
<text x="44.5" y="408.8">WEAR DETAILS : N.A.</text>
</g>
<g font-size="3.9">
<text x="146.6" y="287.4">RAW</text>
<text x="158.5" y="287.4">MATERIAL</text>
<text x="173.9" y="287.4">HEAT</text>
<text x="187.4" y="287.4">TREATMENT</text>
<text x="206.2" y="287.4">FINISH</text>
<text x="222.8" y="287.4">COMPOMENT</text>
<text x="169.5" y="291">UT</text>
<text x="196.8" y="291">DP+UT</text>
<text x="234.9" y="291">MPI</text>
<text x="400" y="357.1">REVISION</text>
<text x="455.9" y="357.1">DESCRIPTION</text>
<text x="526.4" y="357.1">DATE</text>
<text x="540" y="357.1">DRN.BY</text>
<text x="357.8" y="383.3">RESERVED</text>
<text x="382.3" y="383.3">SPACE</text>
<text x="357.8" y="388.9">FOR</text>
<text x="357.8" y="394.5">CONTROLLED</text>
<text x="387.8" y="394.5">COPY</text>
<text x="357.8" y="400">STAMP</text>
</g>
<text font-size="3.6" x="490.3" y="376.1">FINGER - 4</text>
<text font-size="3.5" x="402.4" y="373.3">www.wipropari.com</text>
<g font-size="3.4">
<text x="54.4" y="277.5">H.T.PROCESS</text>
<text x="54.4" y="281.1">HARDNESS &amp; DEPTH : REF NOTE</text>
<text x="89.4" y="277.5">:REF NOTE</text>
<text x="146.4" y="278.4">MTC REPORT REQURIED</text>
<text x="54.4" y="284.6">FINISH &amp; DEPTH</text>
<text x="89.3" y="284.6">:REF NOTE</text>
<text x="146.4" y="282">NON DESTRUCTIVE TESTING (IF APPLICABLE)</text>
<text x="54.4" y="288.3">TEST COUPON SIZE</text>
<text x="54.4" y="291.9">WELD CLASS</text>
<text x="89.4" y="291.9">: B IF APPLICABLE</text>
<text x="89.9" y="288.3">: 18X17.5(20mmLENGTH - 01NOS)</text>
</g>
<g font-size="3.1">
<text x="565.1" y="353.5">LIMITS</text>
<text x="562" y="371.7">DRAWING TYPE</text>
<text x="437" y="372.3">DESCRIPTION</text>
<text x="436.5" y="380.8">SURFACE AREA</text>
<text x="453.3" y="380.8">SURFACE TREATMENT</text>
<text x="489.7" y="380.8">MACHINING</text>
<text x="509.5" y="380.8">DESIGN UNIT</text>
<text x="530.6" y="380.8">DESIGN UNIT CD.</text>
<text x="558" y="380.6">TEAM NO.</text>
<text x="570.3" y="380.7">SHEET SIZE</text>
<text x="575.6" y="386.1">A2</text>
<text x="436.4" y="391.1">REFERENCE DWG.</text>
<text x="437.8" y="395.5">DRN.BY</text>
<text x="451.4" y="395.4">CHKD.BY</text>
<text x="466.6" y="395.5">APPD.BY</text>
<text x="486.7" y="395.4">MATERIAL</text>
<text x="488.9" y="390.9">PART CLASS.</text>
<text x="515.6" y="390.9">HEAT TREATMENT</text>
<text x="519.6" y="395.9">DRG./PART CODE</text>
<text x="558.9" y="395.5">REV.</text>
<text x="571.4" y="395.6">SCALE</text>
<text x="484.3" y="404.2">NET WEIGHT-Kg</text>
<text x="571.4" y="404.7">SHEET</text>
</g>
<text font-size="3" x="579.5" y="230.1">°</text>
<g font-size="2.8">
<text x="299.1" y="332.1">3.2 ( 1.6 )</text>
<text x="560.4" y="357.7">Gen Tol.: IS 2102</text>
<text x="306.7" y="363.6">3.2 ( 1.6 )</text>
<text x="399.1" y="376.6">1.ALL DIMENSIONS ARE</text>
<text x="399" y="382.7">2.DO NOT SCALE</text>
<text x="399" y="388.7">3.IF IN DOUBT ,</text>
<text x="399" y="395.4">LOCATION :</text>
<text x="420.5" y="396">PUNE</text>
<text x="404.2" y="402">ALL RIGHTS OF REPRODUCTION &amp;</text>
<text x="437.4" y="401.2">01009374</text>
<text x="451.6" y="401.2">03004785</text>
<text x="466.7" y="401.2">03002882</text>
<text x="404.7" y="405.4">DISTRIBUTION ARE RESERVED</text>
</g>
<g font-size="2.7">
<text x="564.6" y="376.2">MACHINING</text>
<text x="399.9" y="379.7">IN mm</text>
<text x="399.7" y="385.7">DRAWING.</text>
<text x="436.9" y="385.4">1.59 in^2</text>
<text x="471.4" y="385.5">#</text>
<text x="498.9" y="385">#</text>
<text x="513.6" y="385.3">WPES</text>
<text x="537.3" y="385.1">03000</text>
<text x="560.1" y="385.1">PL-02</text>
<text x="399.7" y="391.8">ASK TEAM MEMBER</text>
<text x="475.1" y="391.2">---</text>
<text x="507.1" y="391.2">T+S</text>
<text x="560.6" y="391.1">----</text>
<text x="493.4" y="399.5">#</text>
<text x="573.6" y="399.7">2:1</text>
<text x="400.1" y="402.5">C</text>
<text x="436.6" y="408.7">08/03/2024</text>
<text x="450.9" y="408.8">08/03/2024</text>
<text x="466" y="408.9">08/03/2024</text>
<text x="489.6" y="408.5">0.02 kg</text>
<text x="571.4" y="408.7">1 OF 1</text>
</g>
<g font-size="2.5">
<text x="554.9" y="218.3">DEBURR AND REMOVE SHARP</text>
<text x="555.2" y="221">EDGES UNLESS SHARP EDGE</text>
<text x="556.1" y="227.1">UNSP.RADII</text>
<text x="556.8" y="223.8">REQUIREMENT SPECIFIED</text>
<text x="571.4" y="226.9">UNSP.CHF.</text>
<text x="559.2" y="229.9">0.5 R</text>
<text x="572.3" y="230.1">0.5 X 45</text>
<text x="559.8" y="238">UP TO 10</text>
<text x="576.1" y="238.1">±1.5°</text>
<text x="558.5" y="242.2">10 UP TO 50</text>
<text x="575.5" y="242.3">±0°50'</text>
<text x="557.4" y="250.7">120 UP TO 400</text>
<text x="557.9" y="246.5">50 UP TO 120</text>
<text x="575.5" y="250.7">±0°15'</text>
<text x="575.5" y="246.5">±0°25'</text>
<text x="558.7" y="259.4">0.5 UP TO 3</text>
<text x="559.5" y="263.7">3 UP TO 6</text>
<text x="576.6" y="263.6">±0.2</text>
<text x="576.6" y="259.4">±0.1</text>
<text x="559" y="267.9">6 UP TO 30</text>
<text x="576.6" y="267.9">±0.5</text>
<text x="557.8" y="272.2">30 UP TO 120</text>
<text x="576.6" y="272.2">±0.8</text>
<text x="556.9" y="280.7">315 UP TO 1000</text>
<text x="557.3" y="276.4">120 UP TO 315</text>
<text x="576.6" y="276.4">±1.2</text>
<text x="577.7" y="280.7">±2</text>
<text x="556.4" y="284.9">1000 UP TO 2000</text>
<text x="577.6" y="284.9">±3</text>
<text x="558.9" y="289.2">OVER 2000</text>
<text x="577.7" y="289.3">±4</text>
<text x="560" y="297.9">UP TO 10</text>
<text x="577.1" y="297.9">±1°</text>
<text x="558.5" y="302.1">10 UP TO 50</text>
<text x="575.5" y="302.1">±0°30'</text>
<text x="557.4" y="310.6">120 UP TO 400</text>
<text x="558.2" y="306.3">50 UP TO 120</text>
<text x="575.5" y="310.6">±0°10'</text>
<text x="575.5" y="306.4">±0°20'</text>
<text x="558.8" y="319.2">0.5 UP TO 3</text>
<text x="559.4" y="323.4">3 UP TO 6</text>
<text x="576.6" y="319.2">±0.1</text>
<text x="576.6" y="323.5">±0.1</text>
<text x="558.9" y="327.7">6 UP TO 30</text>
<text x="576.7" y="327.7">±0.2</text>
<text x="557.8" y="332">30 UP TO 120</text>
<text x="576.6" y="332">±0.3</text>
<text x="556.8" y="340.5">315 UP TO 1000</text>
<text x="557.3" y="336.3">120 UP TO 315</text>
<text x="576.6" y="336.3">±0.5</text>
<text x="576.6" y="340.5">±0.8</text>
<text x="556.2" y="344.7">1000 UP TO 2000</text>
<text x="576.6" y="344.7">±1.2</text>
<text x="558.9" y="349">OVER 2000</text>
<text x="577.6" y="349">±2</text>
</g>
<g font-size="2.4">
<text x="7.7" y="382.7" transform="rotate(-90 7.7 382.7)">Uploading\2022-23\P23Y5\P23Y5B154529.dft</text>
<text x="7.7" y="409.8" transform="rotate(-90 7.7 409.8)">\\srv01102\ExDM</text>
</g>
<g font-size="2.1">
<text x="558.5" y="232.4">UNSPECIFIED TOL.(FAB)</text>
<text x="559.5" y="234.7">FOR ANGULAR IN mm.</text>
<text x="558.6" y="253.9">UNSPECIFIED TOL.(FAB)</text>
<text x="560.7" y="256.3">FOR LINEAR IN mm.</text>
<text x="558.7" y="292.3">UNSPECIFIED TOL.(M/C)</text>
<text x="559.6" y="294.7">FOR ANGULAR IN mm.</text>
<text x="558.7" y="313.7">UNSPECIFIED TOL.(M/C)</text>
<text x="560.6" y="316.1">FOR LINEAR IN mm.</text>
</g>
</svg>
